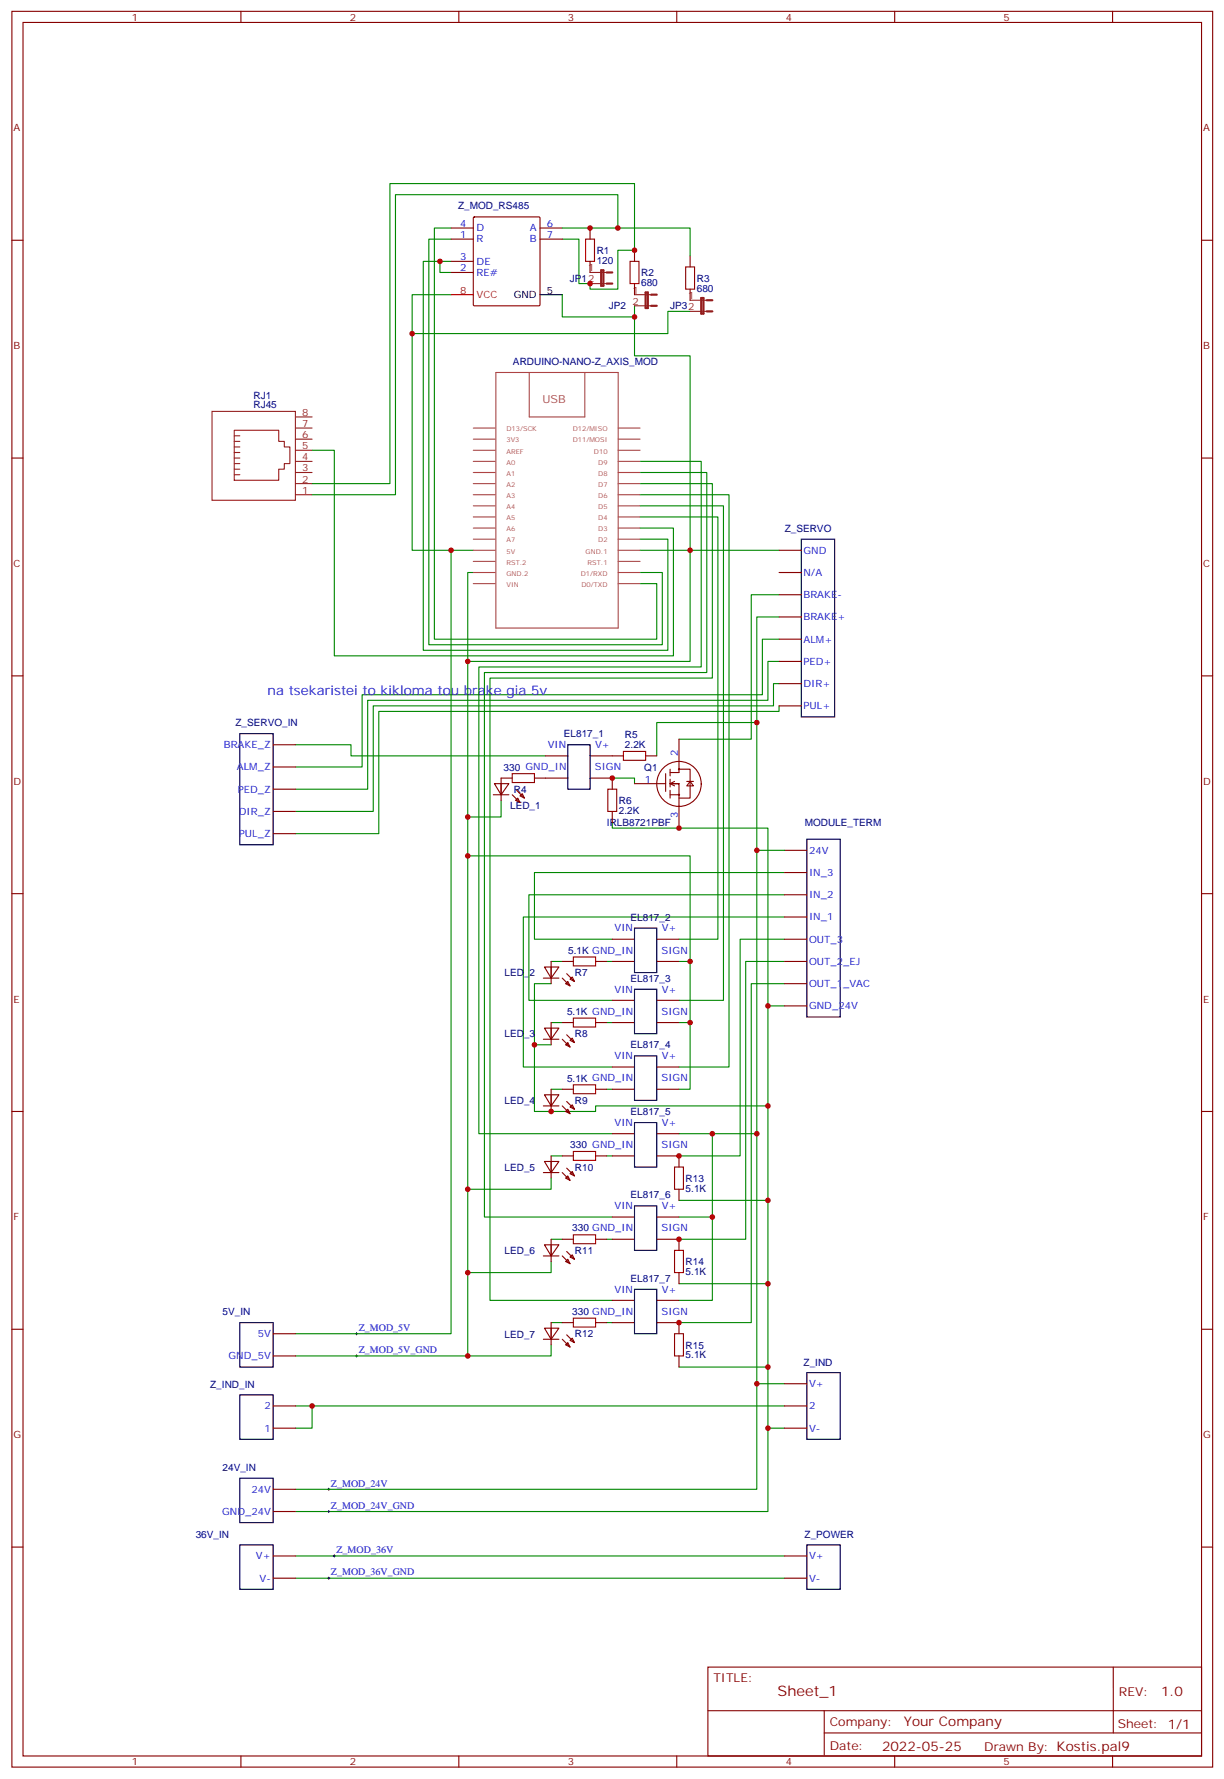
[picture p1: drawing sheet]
<svg xmlns="http://www.w3.org/2000/svg" width="388mm" height="565mm" viewBox="0 0 388 565" stroke-linecap="round" stroke-linejoin="round" font-family="sans-serif">
<g fill="none" stroke="#870000" stroke-width=".35">
<path d="M3.8 3.6h381v557.4h-381zM7.3 7.1h373.9v550.4h-373.9zM76.4 3.6v3.5M145.6 3.6v3.5M214.7 3.6v3.5M283.9 3.6v3.5M353 3.6v3.5M3.8 76.3h3.5M143.1 75.9h7.1M143.1 72.4h7.1M150.2 69l.3-.1h20.5l.3 .1v27.7l-.1 .3-20.7 .1-.3-.2zM171.3 75.9h7.1"/>
<path d="M171.3 72.4h7.1M187.2 72.4v3.5M201.3 79.4v3.6M381.2 76.3h3.6M143.1 86.5h7.1M143.1 83h7.1M187.2 83v3.5M201.3 90v3.6M219 81.2v3.5M219 91.8v3.5M3.8 145.4h3.5M381.2 145.4h3.6"/>
<path d="M247.2 174.7h7M247.2 195.9h7M247.2 188.8h7M247.2 181.8h7M3.8 214.6h3.5M247.2 217h7M247.2 210h7M247.2 202.9h7M381.2 214.6h3.6M86.7 236.4h7M173.1 240h7.1M187.2 240h10.6"/>
<path d="M204.9 240h3.5M215.4 234.7v10.6h-2.8M247.2 224.1h7M86.7 257.6h7M86.7 250.5h7M86.7 243.5h7M156.5 252.3h5M156.9 248.8h4.6l-2.5 3.5zM162.5 247h-3.5v7.1M162.5 252.3l2.5 2.5M163.6 254.1l.7-.7 .7 1.4zM163.9 250.9l2.5 2.5"/>
<path d="M165 252.7l.7-.7 .7 1.4zM169.6 247h10.6M187.2 247h7.1v3.5M194.3 257.6v3.5M201.3 248.8h9.9M211.2 245.6v5.6M212.6 244.2v2.1M212.6 247.4v2.4M212.6 250.9v2.5M212.6 252.3h2.8M214 248.1l-1.4 .7 1.4 .7M215.4 244.2h3.6v9.2h-3.6"/>
<path d="M215.4 248.8h-2.8h2.8v14.1M217.9 248.1h2.1M219 248.1l1 1.4h-2.1zM86.7 264.7h7M249 277h7M249 269.9h7M3.8 283.7h3.5M194.3 298.2h7M208.4 298.2h7M249 298.2h7M249 291.1h7M249 284.1h7"/>
<path d="M381.2 283.7h3.6M172.4 310.5h4.9M172.8 307h4.5l-2.4 3.5zM174.9 305.2v7.1M178.4 305.2h3.5M178.4 310.5l2.5 2.5M179.5 312.3l.7-.7 .7 1.4zM179.8 309.1l2.5 2.5M180.9 310.9l.7-.7 .7 1.4zM189 305.2h3.5M194.3 305.2h7M194.3 317.6h7"/>
<path d="M208.4 305.2h7M208.4 317.6h7M249 319.3h7M249 312.3h7M249 305.2h7M172.4 329.9h4.9M172.8 326.4h4.5l-2.4 3.5zM174.9 324.6v7.1M178.4 329.9l2.5 2.5M178.4 324.6h3.5M179.5 331.7l.7-.7 .7 1.4zM179.8 328.5l2.5 2.5"/>
<path d="M181.6 329.6l.7 1.4-1.4-.7zM189 324.6h3.5M194.3 338.7h7M194.3 324.6h7M208.4 338.7h7M208.4 324.6h7M3.8 352.8h3.5M172.4 351.1h4.9M172.8 347.6h4.5l-2.4 3.5zM174.9 345.8v7M178.4 351.1l2.5 2.5M178.4 345.8h3.5"/>
<path d="M179.5 352.8l.7-.7 .7 1.5zM179.8 349.7l2.5 2.4M180.9 351.4l.7-.7 .7 1.4zM189 345.8h3.5M194.3 359.9h7M194.3 345.8h7M208.4 359.9h7M208.4 345.8h7M381.2 352.8h3.6M172.4 372.3h4.9M172.8 368.7h4.5l-2.4 3.6zM174.9 367v7"/>
<path d="M178.4 367h3.5M178.4 372.3l2.5 2.4M179.5 374l.7-.7 .7 1.4zM179.8 370.8l2.5 2.5M180.9 372.6l.7-.7 .7 1.4zM189 367h3.5M194.3 367h7M208.4 367h7v3.5M215.4 377.5v3.6M172.4 398.7h4.9M172.8 395.2h4.5l-2.4 3.5zM174.9 393.4v7.1"/>
<path d="M178.4 398.7l2.5 2.5M178.4 393.4h3.5M179.8 397.3l2.5 2.5M180.9 399.1l.7-.7 .7 1.4zM189 393.4h3.5M194.3 393.4h7M194.3 386.4h7M208.4 393.4h7v3.5M208.4 386.4h7M174.9 419.9v7M178.4 419.9h3.5M179.5 400.5l.7-.7 .7 1.4z"/>
<path d="M189 419.9h3.5M194.3 419.9h7M194.3 412.8h7M208.4 419.9h7v3.5M208.4 412.8h7M215.4 404v3.5M3.8 422h3.5M86.7 430.5h7M86.7 423.4h7M172.4 425.2h4.9M172.8 421.6h4.5l-2.4 3.6zM178.4 425.2l2.5 2.4"/>
<path d="M179.5 426.9l.7-.7 .7 1.4zM179.8 423.8l2.5 2.4M180.9 425.5l.7-.7 .7 1.4zM215.4 430.5v3.5M249 439.3h7M381.2 422h3.6M86.7 453.4h7M86.7 446.3h7M249 453.4h7M249 446.3h7M86.7 479.8h7M86.7 472.8h7"/>
<path d="M3.8 491.1h3.5M86.7 494h7M249 494h7M381.2 491.1h3.6M86.7 501h7M249 501h7M224.6 529.2h156.6v28.3h-156.6zM353.2 529.3v20.8M76.4 557.5v3.5M145.6 557.5v3.5M214.7 557.5v3.5M224.6 543.1h156.5"/>
<path d="M261.5 550.1h119.6M261.5 543.1v14.1M283.9 557.5v3.5M353 557.5v3.5"/>
<circle cx="215.4" cy="248.9" r="7.1"/>
<circle cx="215.4" cy="252.3" r=".18"/>
<circle cx="215.4" cy="244.2" r=".18"/>
</g>
<g fill="none" stroke="#008700" stroke-width=".35">
<path d="M143.1 75.9h-7v128.8h74v-22.9h-7M143.1 72.4h-5.3v130.5h70.6v-17.6h-5.3M178.4 72.4h40.6v8.8M178.4 75.9h5.3v14.1h3.5v1.8h8.8v-12.4h5.3v-21.1h-77.6v95.2h-24.7M196 72.4v-10.6h-70.5v95.3h-26.5M139.6 83h-5.3v123.4h77.6v-35.2h-8.8M143.1 83h-3.5v3.5h3.5M143.1 93.6h-12.3v12.3h81.1v-7.1h7.1M178.4 93.6v7h22.9v-3.5M130.8 105.9v68.8h12.3M201.3 100.6v12.4h17.7v61.7h28.2M99 142.9h7.1v65.3h107.6v-40.6h-10.6"/>
<path d="M203.1 153.5h22.9v61.8h-70.5v197.5h38.8M203.1 157.1h28.2v181.6h-15.9M203.1 150h21.2v63.5h-70.6v172.9h40.6M203.1 146.5h19.4v65.2h-70.6v148.2h42.4M150.2 174.7h-7.1v248.7h-49.4M203.1 164.1h24.7v134.1h-12.4M203.1 160.6h26.5v157h-14.2M203.1 174.7h15.9v35.3h-70.6v-28.2h1.8M247.2 195.9h-7.1v33.5M247.2 188.8h-8.8v45.9h-23M148.4 210v220.5h-54.7M247.2 217h-1.8v7.1h-127v33.5h-24.7"/>
<path d="M247.2 210h-3.5v12.3h-127v28.2h-23M247.2 202.9h-5.3v17.7h-127v22.9h-21.2M93.7 236.4h17.7v3.6h61.7M208.4 240v-10.6h31.7v40.5M247.2 224.1v1.7h-127v38.9h-26.5M159 254.1v5.3h-10.6M194.3 247h7v1.8M148.4 271.7h70.6v33.5M194.3 261.1v1.8h49.4v56.4M249 277h-79.4v21.2h24.7M249 269.9h-8.9v202.9h-146.4M249 291.1h-82.9v47.6h28.2"/>
<path d="M249 284.1h-81.2v33.5h26.5M249 298.2h-14.2v68.8h-19.4M174.9 312.3h-5.3v19.4h5.3M174.9 305.2h3.5M192.5 305.2h1.8M215.4 305.2h3.6v19.4h-3.6M249 312.3h-10.6v107.6h-23M249 305.2h-12.4v88.2h-21.2M249 319.3h-5.3v160.5h-150M169.6 331.7v21.1h19.4v-1.7h54.7M174.9 324.6h3.5M192.5 324.6h1.8"/>
<path d="M219 324.6v21.2h-3.6M174.9 345.8h3.5M192.5 345.8h1.8M215.4 359.9h24.7M226 359.9v26.5h-10.6M174.9 374v3.5h-26.5M174.9 367h3.5M192.5 367h1.8M174.9 393.4h3.5M192.5 393.4h1.8M215.4 381.1h28.3M226 386.4v26.4h-10.6"/>
<path d="M174.9 400.5v3.5h-26.5M174.9 419.9h3.5M192.5 419.9h1.8M215.4 407.5h28.3M174.9 426.9v3.6h-26.5M215.4 434h28.3M240.1 439.3h8.9M93.7 446.3h5.3v7.1h-5.3M99 446.3h150M243.7 453.4h5.3M93.7 494h155.3M93.7 501h155.3"/>
</g>
<g fill="none" stroke="#000" stroke-width=".35">
<path d="M171.3 93.6h7.1M254.2 171.2h10.6v56.4h-10.6zM76.1 232.9h10.6v35.3h-10.6zM180.2 236.4h7v14.1h-7zM256 266.4h10.6v56.5h-10.6zM201.3 294.6h7.1v14.2h-7.1zM201.3 314h7.1v14.2h-7.1zM201.3 335.2h7.1v14.1h-7.1zM201.3 356.4h7.1v14.1h-7.1zM201.3 382.8h7.1v14.1h-7.1zM76.1 419.9h10.6v14.1h-10.6zM201.3 409.3h7.1v14.1h-7.1z"/>
<path d="M256 435.8h10.6v21.1h-10.6zM76.1 442.8h10.6v14.1h-10.6zM76.1 469.3h10.6v14.1h-10.6zM76.1 490.4h10.6v14.1h-10.6zM256 490.4h10.6v14.1h-10.6z"/>
</g>
<path d="M112.8 430.5h.7M112.8 423.4h.7M113.1 423.1v.7M113.1 430.1v.7M104 479.8h.7M104 472.8h.7M104.3 472.4v.7M104.3 479.5v.7M105.7 494h.7M106.1 493.6v.7M104 501h.7M104.3 500.7v.7" fill="none" stroke="#000" stroke-width=".32"/>
<g fill="none" stroke="#a10000" stroke-width=".35">
<path d="M185.8 75.9h2.8v7.1h-2.8zM199.9 83h2.8v7h-2.8zM217.6 84.7h2.8v7.1h-2.8zM197.8 238.5h7.1v2.9h-7.1zM162.5 245.6h7.1v2.8h-7.1zM192.9 250.5h2.8v7.1h-2.8zM181.9 303.8h7.1v2.8h-7.1zM181.9 323.2h7.1v2.8h-7.1zM181.9 344.4h7.1v2.8h-7.1zM181.9 365.5h7.1v2.9h-7.1zM214 370.5h2.9v7h-2.9zM181.9 392h7.1v2.8h-7.1z"/>
<path d="M214 396.9h2.9v7.1h-2.9zM181.9 418.5h7.1v2.8h-7.1zM214 423.4h2.9v7.1h-2.9z"/>
</g>
<g fill="none" stroke="#8c2424" stroke-width=".35">
<path d="M187.2 86.5h5.3M187.2 90h5.3M201.3 93.6h5.3M201.3 97.1h5.3M219 95.3h5.3M219 98.8h5.3M67.3 130.6h26.4v28.2h-26.4zM74.3 138.4h1.8M74.3 136.6h14.1v3.5h1.8v1.8h1.8v5.3h-1.8v1.7h-1.8v3.6h-14.1zM93.7 139.4h5.3M93.7 135.9h5.3M93.7 132.4h5.3"/>
<path d="M74.3 150.7h1.8M74.3 148.9h1.8M74.3 147.2h1.8M74.3 145.4h1.8M74.3 143.7h1.8M74.3 141.9h1.8M74.3 140.1h1.8M93.7 157.1h5.3M93.7 153.5h5.3M93.7 150h5.3M93.7 146.5h5.3M93.7 142.9h5.3"/>
</g>
<path d="M190.7 85.8h.8v4.9h-.8zM192.5 86.5h1.8M192.5 90h1.8M204.9 92.9h.7v4.9h-.7zM206.6 93.6h1.8M206.6 97.1h1.8M222.5 94.6h.7v5h-.7zM224.3 95.3h1.7M224.3 98.8h1.7" fill="none" stroke="#8c2424" stroke-width=".71"/>
<path d="M143.1 93.6h7.1" fill="none" stroke="#f00" stroke-width=".35"/>
<g fill="none" stroke="#a64a4a" stroke-width=".35">
<path d="M157.3 118.3h38.8v81.1h-38.8zM167.9 118.3v14.1h17.7v-14.1M150.2 139.4h6.9M150.2 135.9h6.9M196.1 139.4h7M196.1 135.9h7M150.2 157.1h6.9M150.2 153.5h6.9M150.2 150h6.9M150.2 146.5h6.9M150.2 142.9h6.9M196.1 157.1h7"/>
<path d="M196.1 153.5h7M196.1 150h7M196.1 146.5h7M196.1 142.9h7M150.2 178.2h6.9M150.2 174.7h6.9M150.2 171.2h6.9M150.2 167.6h6.9M150.2 164.1h6.9M150.2 160.6h6.9M196.1 178.2h7M196.1 174.7h7"/>
<path d="M196.1 171.2h7M196.1 167.6h7M196.1 164.1h7M196.1 160.6h7M150.2 185.3h6.9M150.2 181.8h6.9M196.1 185.3h7M196.1 181.8h7"/>
</g>
<g fill="#c00">
<circle cx="240.1" cy="439.3" r=".88"/>
<circle cx="243.7" cy="453.4" r=".88"/>
<circle cx="99" cy="446.3" r=".88"/>
<circle cx="194.3" cy="247" r=".88"/>
<circle cx="240.1" cy="229.4" r=".88"/>
<circle cx="240.1" cy="269.9" r=".88"/>
<circle cx="215.4" cy="262.9" r=".88"/>
<circle cx="243.7" cy="319.3" r=".88"/>
<circle cx="148.4" cy="259.4" r=".88"/>
<circle cx="219" cy="305.2" r=".88"/>
<circle cx="148.4" cy="271.7" r=".88"/>
<circle cx="174.9" cy="352.8" r=".88"/>
<circle cx="243.7" cy="351.1" r=".88"/>
<circle cx="243.7" cy="381.1" r=".88"/>
<circle cx="240.1" cy="359.9" r=".88"/>
<circle cx="243.7" cy="407.5" r=".88"/>
<circle cx="215.4" cy="419.9" r=".88"/>
<circle cx="215.4" cy="393.4" r=".88"/>
<circle cx="215.4" cy="367" r=".88"/>
<circle cx="148.4" cy="430.5" r=".88"/>
<circle cx="148.4" cy="404" r=".88"/>
<circle cx="148.4" cy="377.5" r=".88"/>
<circle cx="243.7" cy="434" r=".88"/>
<circle cx="226" cy="386.4" r=".88"/>
<circle cx="226" cy="359.9" r=".88"/>
<circle cx="219" cy="324.6" r=".88"/>
<circle cx="169.6" cy="331.7" r=".88"/>
<circle cx="148.4" cy="210" r=".88"/>
<circle cx="219" cy="174.7" r=".88"/>
<circle cx="196" cy="72.4" r=".88"/>
<circle cx="139.6" cy="83" r=".88"/>
<circle cx="187.2" cy="72.4" r=".88"/>
<circle cx="201.3" cy="79.4" r=".88"/>
<circle cx="187.2" cy="90" r=".88"/>
<circle cx="201.3" cy="100.6" r=".88"/>
<circle cx="143.1" cy="174.7" r=".88"/>
<circle cx="130.8" cy="105.9" r=".88"/>
</g>
<text font-size="4.6" fill="#800" x="246.7" y="538.3">Sheet_1</text>
<text font-size="4.2" fill="#00f" x="84.9" y="220.6">na tsekaristei to kikloma tou brake gia 5v</text>
<g font-size="4.2" fill="#800">
<text x="368.4" y="538.5">1.0</text>
<text x="286.8" y="548.1">Your Company</text>
<text x="279.9" y="555.9">2022-05-25</text>
</g>
<g font-size="3.9" fill="#800">
<text x="226.4" y="533.8">TITLE:</text>
<text x="355" y="538.5">REV:</text>
<text x="263.3" y="548">Company:</text>
<text x="354.7" y="548.6">Sheet: 1/1</text>
<text x="263.3" y="555.7">Date:</text>
<text x="312.3" y="555.8">Drawn By: Kostis.pal9</text>
</g>
<text font-size="3.5" fill="#a54b4b" x="172.1" y="127.8">USB</text>
<g font-size="3.2" fill="#800">
<text x="41.9" y="6.6">1</text>
<text x="111" y="6.6">2</text>
<text x="180.2" y="6.6">3</text>
<text x="249.3" y="6.6">4</text>
<text x="318.5" y="6.6">5</text>
<text x="4.3" y="41.7">A</text>
<text x="381.8" y="41.7">A</text>
<text x="4.3" y="110.8">B</text>
<text x="381.8" y="110.8">B</text>
<text x="4.3" y="180">C</text>
<text x="381.8" y="180">C</text>
<text x="4.3" y="249.1">D</text>
<text x="381.8" y="249.1">D</text>
<text x="4.3" y="318.3">E</text>
<text x="381.8" y="318.3">E</text>
<text x="4.3" y="387.4">F</text>
<text x="381.8" y="387.4">F</text>
<text x="4.3" y="456.6">G</text>
<text x="381.8" y="456.6">G</text>
<text x="41.9" y="560.5">1</text>
<text x="111" y="560.5">2</text>
<text x="180.2" y="560.5">3</text>
<text x="249.3" y="560.5">4</text>
<text x="318.5" y="560.5">5</text>
</g>
<g font-size="3.2" fill="#000080">
<text x="145.3" y="66.5">Z_MOD_RS485</text>
<text x="189.3" y="83.7">120</text>
<text x="189.3" y="80.6">R1</text>
<text x="180.9" y="89.4">JP12</text>
<text x="203.4" y="87.6">R2</text>
<text x="221.1" y="89.4">R3</text>
<text x="203.4" y="90.8">680</text>
<text x="221.1" y="92.6">680</text>
<text x="193.2" y="98.2">JP2</text>
<text x="212.6" y="98.2">JP32</text>
<text x="162.8" y="115.9">ARDUINO-NANO-Z_AXIS_MOD</text>
<text x="80.4" y="129.5">RJ45</text>
<text x="80.4" y="126.5">RJ1</text>
<text x="249" y="168.9">Z_SERVO</text>
<text x="74.7" y="230.6">Z_SERVO_IN</text>
<text x="178.9" y="234">EL817_1</text>
<text x="198.3" y="237.5">2.2K</text>
<text x="198.3" y="234.3">R5</text>
<text x="159.8" y="244.6">330 GND_IN</text>
<text x="204.4" y="244.6">Q1</text>
<text x="163" y="251.7">R4</text>
<text x="161.9" y="257">LED_1</text>
<text x="196.4" y="255.3">R6</text>
<text x="192.6" y="262.3">IRLB8721PBF</text>
<text x="196.4" y="258.4">2.2K</text>
<text x="255.3" y="262.3">MODULE_TERM</text>
<text x="200.1" y="292.2">EL817_2</text>
<text x="180.3" y="302.8">5.1K GND_IN</text>
<text x="160.1" y="310">LED_2</text>
<text x="182.4" y="309.9">R7</text>
<text x="200.1" y="311.6">EL817_3</text>
<text x="179.9" y="322.2">5.1K GND_IN</text>
<text x="160.1" y="329.4">LED_3</text>
<text x="182.4" y="329.3">R8</text>
<text x="200.1" y="332.8">EL817_4</text>
<text x="179.9" y="343.4">5.1K GND_IN</text>
<text x="160.1" y="350.5">LED_4</text>
<text x="182.4" y="350.4">R9</text>
<text x="200.1" y="354">EL817_5</text>
<text x="180.9" y="364.6">330 GND_IN</text>
<text x="160.1" y="371.7">LED_5</text>
<text x="182.4" y="371.6">R10</text>
<text x="217.6" y="375.2">R13</text>
<text x="200.1" y="380.4">EL817_6</text>
<text x="217.6" y="378.3">5.1K</text>
<text x="181.6" y="390.9">330 GND_IN</text>
<text x="160.1" y="398.2">LED_6</text>
<text x="182.4" y="398.1">R11</text>
<text x="217.6" y="401.7">R14</text>
<text x="200.1" y="406.9">EL817_7</text>
<text x="217.6" y="404.8">5.1K</text>
<text x="70.6" y="417.6">5V_IN</text>
<text x="181.6" y="417.4">330 GND_IN</text>
<text x="160.1" y="424.6">LED_7</text>
<text x="182.4" y="424.5">R12</text>
<text x="217.6" y="431.2">5.1K</text>
<text x="217.6" y="428.1">R15</text>
<text x="255" y="433.5">Z_IND</text>
<text x="66.7" y="440.5">Z_IND_IN</text>
<text x="70.6" y="467">24V_IN</text>
<text x="62.1" y="488.1">36V_IN</text>
<text x="255.3" y="488.2">Z_POWER</text>
</g>
<g font-size="3.2" fill="#00f">
<text x="146" y="75.6">1</text>
<text x="146" y="72">4</text>
<text x="151.2" y="77">R</text>
<text x="151.2" y="73.4">D</text>
<text x="168.1" y="77">B</text>
<text x="168.1" y="73.4">A</text>
<text x="173.5" y="72">6</text>
<text x="173.5" y="75.6">7</text>
<text x="146" y="82.6">3</text>
<text x="146" y="86.1">2</text>
<text x="151.2" y="87.6">RE#</text>
<text x="151.2" y="84">DE</text>
<text x="255" y="175.8">GND</text>
<text x="255" y="182.8">N/A</text>
<text x="255" y="189.9">BRAKE-</text>
<text x="255" y="196.9">BRAKE+</text>
<text x="255" y="204">ALM+</text>
<text x="255" y="211">PED+</text>
<text x="255" y="218.1">DIR+</text>
<text x="255" y="225.1">PUL+</text>
<text x="71" y="237.5">BRAKE_Z</text>
<text x="173.8" y="237.5">VIN</text>
<text x="188.8" y="237.5">V+</text>
<text x="215.1" y="240" transform="rotate(-90 215.1 240)">2</text>
<text x="75.2" y="244.5">ALM_Z</text>
<text x="188.8" y="244.5">SIGN</text>
<text x="75.4" y="251.6">PED_Z</text>
<text x="204.6" y="248.4">1</text>
<text x="75.8" y="258.7">DIR_Z</text>
<text x="215.1" y="259.6" transform="rotate(-90 215.1 259.6)">3</text>
<text x="75.8" y="265.7">PUL_Z</text>
<text x="256.7" y="271">24V</text>
<text x="256.7" y="278.1">IN_3</text>
<text x="256.7" y="285.1">IN_2</text>
<text x="256.7" y="292.2">IN_1</text>
<text x="195" y="295.7">VIN</text>
<text x="210" y="295.7">V+</text>
<text x="256.7" y="299.2">OUT_3</text>
<text x="209.9" y="302.8">SIGN</text>
<text x="256.7" y="306.3">OUT_2_EJ</text>
<text x="195" y="315.1">VIN</text>
<text x="210" y="315.1">V+</text>
<text x="256.7" y="313.3">OUT_1_VAC</text>
<text x="209.9" y="322.2">SIGN</text>
<text x="256.7" y="320.4">GND_24V</text>
<text x="195" y="336.3">VIN</text>
<text x="210" y="336.3">V+</text>
<text x="209.9" y="343.3">SIGN</text>
<text x="195" y="357.4">VIN</text>
<text x="210" y="357.4">V+</text>
<text x="209.9" y="364.5">SIGN</text>
<text x="195" y="383.9">VIN</text>
<text x="210" y="383.9">V+</text>
<text x="209.9" y="390.9">SIGN</text>
<text x="195" y="410.4">VIN</text>
<text x="210" y="410.4">V+</text>
<text x="209.9" y="417.4">SIGN</text>
<text x="81.8" y="424.5">5V</text>
<text x="113.8" y="422.5">Z_MOD_5V</text>
<text x="72.5" y="431.5">GND_5V</text>
<text x="113.8" y="429.6">Z_MOD_5V_GND</text>
<text x="256.7" y="440.3">V+</text>
<text x="84" y="447.4">2</text>
<text x="256.7" y="447.4">2</text>
<text x="84" y="454.4">1</text>
<text x="256.7" y="454.4">V-</text>
<text x="79.8" y="473.9">24V</text>
<text x="105" y="471.9">Z_MOD_24V</text>
<text x="105" y="479">Z_MOD_24V_GND</text>
<text x="70.5" y="480.9">GND_24V</text>
<text x="81.2" y="495">V+</text>
<text x="106.8" y="493.1">Z_MOD_36V</text>
<text x="256.7" y="495">V+</text>
<text x="82.4" y="502.1">V-</text>
<text x="105" y="500.1">Z_MOD_36V_GND</text>
<text x="256.7" y="502.1">V-</text>
</g>
<g font-size="3.2" fill="#8d2323">
<text x="186.6" y="86.1">1</text>
<text x="200.7" y="93.2">1</text>
<text x="218.4" y="95">1</text>
<text x="200.7" y="96.7">2</text>
<text x="95.8" y="135.5">7</text>
<text x="95.8" y="132">8</text>
<text x="95.8" y="142.6">5</text>
<text x="95.8" y="139.1">6</text>
<text x="95.8" y="149.6">3</text>
<text x="95.8" y="146.1">4</text>
<text x="95.8" y="153.2">2</text>
<text x="95.8" y="156.7">1</text>
</g>
<g font-size="3.2" fill="#f00">
<text x="146" y="93.2">8</text>
<text x="151.2" y="94.6">VCC</text>
</g>
<g font-size="3.2">
<text x="163" y="94.6">GND</text>
<text x="173.5" y="93.2">5</text>
</g>
<g font-size="2.1" fill="#a54b4b">
<text x="160.7" y="136.9">D13/SCK</text>
<text x="181.7" y="136.9">D12/MISO</text>
<text x="160.7" y="144">AREF</text>
<text x="160.7" y="140.5">3V3</text>
<text x="181.7" y="140.5">D11/MOSI</text>
<text x="188.5" y="144">D10</text>
<text x="160.7" y="147.5">A0</text>
<text x="189.8" y="147.5">D9</text>
<text x="160.7" y="154.6">A2</text>
<text x="160.7" y="151">A1</text>
<text x="189.8" y="154.6">D7</text>
<text x="189.8" y="151">D8</text>
<text x="160.7" y="161.6">A4</text>
<text x="160.7" y="158.1">A3</text>
<text x="189.8" y="161.6">D5</text>
<text x="189.8" y="158.1">D6</text>
<text x="160.7" y="165.2">A5</text>
<text x="189.8" y="165.2">D4</text>
<text x="160.7" y="172.2">A7</text>
<text x="160.7" y="168.7">A6</text>
<text x="189.8" y="172.2">D2</text>
<text x="189.8" y="168.7">D3</text>
<text x="160.7" y="179.3">RST.2</text>
<text x="160.7" y="175.7">5V</text>
<text x="185.8" y="175.7">GND.1</text>
<text x="186.5" y="179.3">RST.1</text>
<text x="160.7" y="182.8">GND.2</text>
<text x="184.3" y="182.8">D1/RXD</text>
<text x="160.7" y="186.3">VIN</text>
<text x="184.5" y="186.3">D0/TXD</text>
</g>
</svg>
